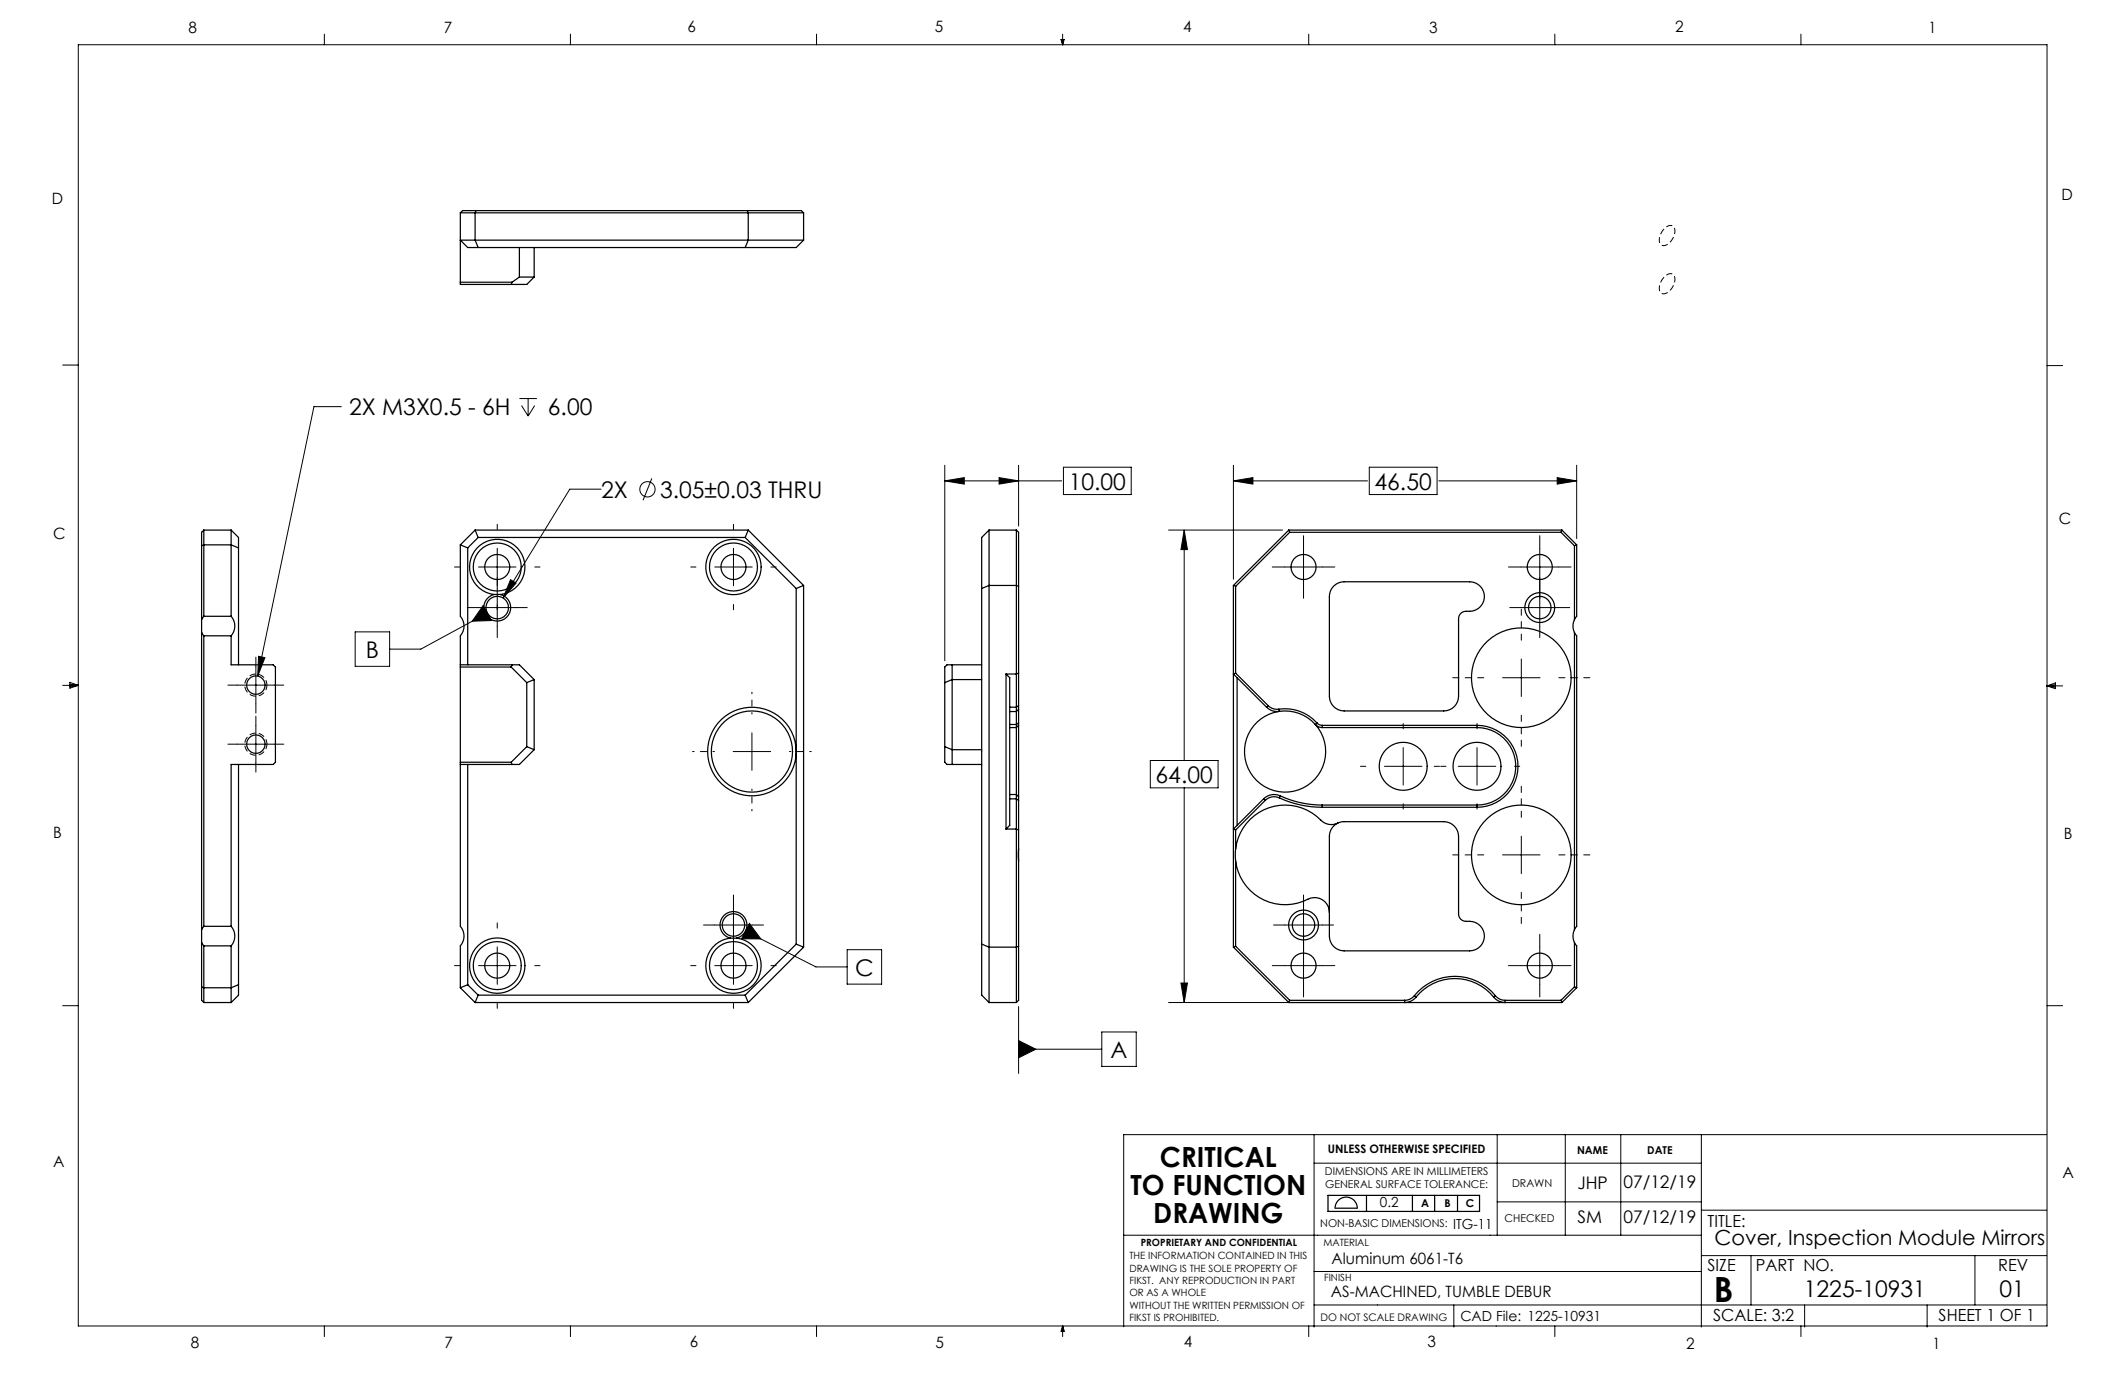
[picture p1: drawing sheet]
<svg xmlns="http://www.w3.org/2000/svg" width="432mm" height="279mm" viewBox="0 0 432 279" stroke-linecap="round" stroke-linejoin="round" font-family="sans-serif">
<g fill="none" stroke="#000" stroke-width=".25">
<path d="M93.5 43.2v14.6h13.5l1.5-1.5M93.5 48.8h69.8l-1.5 1.5h-66.8zM93.5 43.2h69.8M93.5 43.2l.5-.4h68.8l.5 .4M93.5 57.3h10.6M96.7 42.8l-.2 .4v5.6l.7 1.5M104.1 57.3l-.2 .5M105.5 50.3v6M105.5 56.3l-1.4 1M105.5 56.3h3M108.5 50.3v6M151.9 42.8l.1 .4v5.6l-.6 1.5"/>
<path d="M163.3 43.2v5.6M41 110.9l.4-.2h5.6l1.5 .6M41.4 107.7h5.6M41.4 107.7v17.5M41.4 107.7l-.4 .5v17.7M47 107.7v17.5M47 107.7l1.5 1.5v25.9M93.5 110.7v14.5a3 3 0 0 1 0 4v59a3 3 0 0 1 0 4v8.5M93.5 110.7l1.5 .6M95 111.3v23.8M96.5 107.7h55.5M96.5 107.7l.7 1.5"/>
<path d="M96.5 107.7l-3 3M97.2 109.2h54.2M97.2 109.2l-2.2 2.1M151.4 109.2l10.4 10.4M152 107.7l11.3 11.3M152 107.7l-.6 1.5M161.8 119.6v72.2M163.3 119v73.5M163.3 119l-1.5 .6M201 107.7h5.5M201 107.7v96M201 107.7l-1.5 1.5v93l1.5 1.5"/>
<path d="M206.5 107.7v36M206.5 107.7l.5 .5v35.2M207 119.2l-.5-.2h-5.5l-1.5 .6M250.6 119l.5 .2M250.6 119v73.5M251.1 119.2v17.6M261.9 107.7h55.5M261.9 107.7l.2 .5M261.9 107.7l-11.3 11.3M262.1 108.2l-11 11M262.1 108.2h55.1M271 119.1a3 3 0 0 1 2.1-.9h25.5a3 3 0 0 1 3 3.4 3 3 0 0 1-3.7 2.6 1.5 1.5 0 0 0-1.5 1.5v15.8a3 3 0 0 1-3 3h-20.3a3 3 0 0 1-3-3v-20.3a3 3 0 0 1 .9-2.1z"/>
<path d="M317.2 108.2l2.7 2.7M317.4 107.7l-.2 .5M317.4 107.7l3 3M319.9 110.9v15M320.4 110.7v14.5l-.5 .7M320.4 110.7l-.5 .2M41 128.5l.4 .7M41 125.9v2.6M41 128.5v60.4M41.4 125.2l-.4 .7M41.4 129.2v59M41.4 129.2h5.6"/>
<path d="M41.4 125.2h5.6M47 125.2a3 3 0 0 1 0 4M47 129.2v5.9h8.5l.5 .4v19.4l-.5 .4h-8.5v32.9M93.5 135.5h10.4M93.5 135.1h12l3 3M100.4 120.8h1.3M100.4 120.8a5.6 5.6 0 0 1-4.1-8.6 5.6 5.6 0 0 1 9.5 0 5.6 5.6 0 0 1-4.1 8.6M100.4 120.8a2.74 2.74 0 0 0-1.6 4.2 2.74 2.74 0 0 0 4.5 0 2.74 2.74 0 0 0-1.6-4.2M103.9 135.5l3.1 3.2M104.1 135.1l-.2 .4M107 138.7v13M108.5 138.1l-1.5 .6"/>
<path d="M108.5 138.1v14.2M193.5 135.1v20.2M199.5 135.1h-7.1l-.4 .4v19.4l.4 .4h7.1M199.5 138.1h-6l-1.5 .6M204.4 137l.8 .7v30l-.8 .8M204.4 137v31.5M207 136.8l-.5 .2h-2.1M251.1 136.8l6.6 6.6M251.1 136.8l-.5 .2 6.8 6.7M251.4 137.7v30M319.9 128.5l.5 .7v59l-.5 .7M319.9 125.9a3 3 0 0 0 0 2.6"/>
<path d="M319.9 128.5v60.4M48.5 155.3v46.9l-1.5 1.5M93.5 154.9h10.4M95 155.3v44.8M103.9 154.9l.2 .4M107 151.7l1.5 .6M107 151.7l-3.1 3.2M108.5 152.3l-3 3h-12M192 151.7l1.5 .6h6M205.2 144.6h1.3M205.2 143.7h1.3M205.2 147.2h1.3"/>
<path d="M205.2 147.8h1.3M206.5 144.6v2.6M206.5 143.7v.9M206.5 147.2v.6M206.5 147.8v13.6M207 143.4v.7M207 144.1v2.8M207 146.9v.5M207 147.4v14.5M207 144.1l-.5 .5M207 143.4l-.5 .3M207 146.9l-.5 .3"/>
<path d="M207 147.4l-.5 .4M257.4 143.7a3 3 0 0 0 2.5 .9M257.7 143.4a2.55 2.55 0 0 0 2.2 .7M257.7 143.4l-.3 .3M259.9 144.1a8.7 8.7 0 0 1 7.7 2.8M259.9 144.1v.5M259.9 144.6a8.3 8.3 0 0 1 7.4 2.6M259.9 144.6a8.3 8.3 0 0 0-6.5 10.9 8.3 8.3 0 0 0 11.9 4.3 8.3 8.3 0 0 0 2-12.6M267.3 147.2a1.87 1.87 0 0 0 1.4 .6M267.6 146.9l.5 .4 .6 .1M267.6 146.9l-.3 .3M268.7 147.8h31.4"/>
<path d="M268.7 147.4h31.4M268.7 147.4v.4M300.1 147.4a8.3 8.3 0 0 1 8.4 8.3 8.3 8.3 0 0 1-8.4 8.3M300.1 147.8a7.9 7.9 0 0 1 7.9 7.9 7.9 7.9 0 0 1-7.9 7.9M300.1 147.4v.4M204.4 168.5h2.1l.5 .2M205.2 161.4h1.3M205.2 162.3h1.3M206.5 161.4v.9M206.5 161.4l.5 .5M206.5 162.3v41.4M206.5 162.3l.5 .3"/>
<path d="M207 172.5v2.4M207 161.9v.7M207 162.6v40.7l-.5 .4M251.1 174.9a10.2 10.2 0 0 0 15.2 7.6 3 3 0 0 1 3.8 2.9M251.1 172.5v2.4M251.1 168.7v3.8M251.1 174.9v17.4M256.8 162.3l.3 .3M256.8 162.3l-6.2 6.2 .5 .2M257.1 162.6l-6 6.1M260 162.1a2.55 2.55 0 0 0-2.9 .5M260 162.1a20.9 20.9 0 0 0 8.7 1.9"/>
<path d="M260.1 161.7a20.4 20.4 0 0 0 8.6 1.9M260.1 161.7a3 3 0 0 0-3.3 .6M260.1 161.7l-.1 .4M268.7 164h31.4M268.7 163.6v.4M268.7 163.6h31.4M271.1 167.7l.9-.5 1-.2h20.4a3 3 0 0 1 3 3v15.7a1.67 1.67 0 0 0 2.2 1.5 3 3 0 0 1 3 3 3 3 0 0 1-3 3h-25.5a3 3 0 0 1-3-3v-20.2l.3-1.3zM271.8 167.3a3 3 0 0 1-3.4-.7 10.1 10.1 0 0 0-10.5-2.5 10.1 10.1 0 0 0-6.8 8.4M300.1 163.6v.4M41 191.5l.4 .7M41 188.9v2.6M41 191.5v11.8l.4 .4"/>
<path d="M41.4 188.2l-.4 .7M41.4 188.2h5.6M41.4 192.2v11.5M41.4 192.2h5.6M47 188.2a3 3 0 0 1 0 4M47 192.2v11.5M148.4 190.6h1.3M148.4 190.6a5.6 5.6 0 0 0-4.1 8.6 5.6 5.6 0 0 0 9.5 0 5.6 5.6 0 0 0-4.1-8.6M148.4 190.6a2.74 2.74 0 0 1-1.6-4.2 2.74 2.74 0 0 1 4.5 0 2.74 2.74 0 0 1-1.6 4.2M161.8 191.8l1.5 .7M161.8 191.8l-10.4 10.4M163.3 192.5l-11.3 11.2"/>
<path d="M199.5 191.8l1.5 .7h5.5l.5-.2M250.6 192.5l11.3 11.2M251.1 192.3l11 11M251.1 192.3l-.5 .2M319.9 191.5l.5 .7v8.5M319.9 188.9a3 3 0 0 0 0 2.6M319.9 191.5v9M41.4 203.7h5.6M48.5 200.1l-1.5 .6h-5.6l-.4-.2M93.5 200.7l3 3M95 200.1l-1.5 .6M95 200.1l2.2 2.1"/>
<path d="M96.5 203.7h55.5M97.2 202.2l-.7 1.5M97.2 202.2h54.2M151.4 202.2l.6 1.5M201 203.7h5.5M261.9 203.7h55.5M262.1 203.3h23.3M262.1 203.3l-.2 .4M287.4 202.3a10.6 10.6 0 0 1 16.5 0M287.4 202.3a2.55 2.55 0 0 1-2 1M287.4 202.3l.4 .3M287.8 202.6a10.1 10.1 0 0 1 15.7 0"/>
<path d="M287.8 202.6a3 3 0 0 1-2.4 1.1v-.4M303.5 202.6a3 3 0 0 0 2.3 1.1v-.4M303.9 202.3a2.55 2.55 0 0 0 1.9 1M303.9 202.3l-.4 .3M305.8 203.3h11.4M317.2 203.3l.2 .4M319.9 200.5l.5 .2M319.9 200.5l-2.7 2.8M320.4 200.7l-3 3M269.9 242.9h30.7v3.3h-30.7zM271.9 244a2.26 2.26 0 0 1 2.5-.6 2.26 2.26 0 0 1 1.4 2.1h-4.5a2.26 2.26 0 0 1 .6-1.5zM277.7 242.9v3.3"/>
<path d="M287 242.9v3.3M291.5 242.9v3.3M296.2 242.9v3.3"/>
<circle cx="101" cy="115.2" r="2.55"/>
<circle cx="101" cy="115.2" r="4.9"/>
<circle cx="149" cy="115.2" r="2.55"/>
<circle cx="149" cy="115.2" r="4.9"/>
<circle cx="149" cy="115.2" r="5.6"/>
<circle cx="264.9" cy="115.2" r="2.55"/>
<circle cx="312.9" cy="115.2" r="2.55"/>
<circle cx="52" cy="139.2" r="1.87"/>
<circle cx="101" cy="123.5" r="2.29"/>
<circle cx="309.1" cy="137.7" r="10.1"/>
<circle cx="312.9" cy="123.5" r="2.29"/>
<circle cx="312.9" cy="123.5" r="3"/>
<circle cx="52" cy="151.2" r="1.87"/>
<circle cx="152.8" cy="152.7" r="9"/>
<circle cx="152.8" cy="152.7" r="8.3"/>
<circle cx="285.1" cy="155.7" r="4.9"/>
<circle cx="300.1" cy="155.7" r="4.9"/>
<circle cx="309.1" cy="173.7" r="10.1"/>
<circle cx="101" cy="196.2" r="2.55"/>
<circle cx="101" cy="196.2" r="5.6"/>
<circle cx="101" cy="196.2" r="4.9"/>
<circle cx="149" cy="196.2" r="2.55"/>
<circle cx="149" cy="188" r="2.29"/>
<circle cx="149" cy="196.2" r="4.9"/>
<circle cx="264.9" cy="188" r="3"/>
<circle cx="264.9" cy="188" r="2.29"/>
<circle cx="264.9" cy="196.2" r="2.55"/>
<circle cx="312.9" cy="196.2" r="2.55"/>
</g>
<g fill="none" stroke="#000" stroke-width=".2">
<path d="M15.9 9.1h400.1v260.3h-400.1zM65.9 6.9v2.2M115.9 6.9v2.2M165.9 6.9v2.2M215.6 8h.6l-.3 1.1zM215.7 8l.2 1.1M215.9 6.9v2.2M216 8l-.1 1.1M265.9 6.9v2.2M315.9 6.9v2.2M365.9 6.9v2.2M12.7 74.2h3.2"/>
<path d="M416 74.3h3.1M69.3 82.6h-5.5l-11.4 54.8M105.5 81h3.6M106 82.4l1.3 2.1M107.3 81v3.5M108.6 82.4l-1.3 2.1M122.1 99.4h-6.3l-13.6 22.1M132.5 97.2l-1.8 4.4M192 97.7l3.9-.6v1.3zM192 94.5v39.8M192 97.7h23.7M203 97.1l4 .6-4 .7z"/>
<path d="M207 94.5v12.4M216.1 94.9h13.8v5.6h-13.8zM250.6 97.7l4-.6v1.3zM250.6 97.7h27.3M250.6 94.5v23.2M278.2 94.9h13.8v5.6h-13.8zM292.4 97.7h28M316.4 97.1l4 .6-4 .7zM320.4 94.5v14.9M97.2 115.2h7.7M101 111.4v7.6M101 119.7v7.6"/>
<path d="M103.7 117.8l1.2 .7-2.7 3zM145.2 115.2h7.7M149 111.4v7.6M237.5 107.7h23.1M240.6 107.7l.7 4h-1.3zM240.6 107.7v46.8M261.1 115.2h7.6M264.9 111.4v7.6M309.1 115.2h7.6M312.9 111.4v7.6M312.9 119.7v7.6M12.7 139.3h3.2"/>
<path d="M14.2 139l1.7 .3M14.2 138.7l1.7 .6-1.7 .5zM15.9 139.3l-1.7 .2M48.2 139.2h7.6M52 135.4v7.6M52.5 133.4l1.3 .2-1.4 3.8zM72.2 128.4h7v7h-7zM97.2 123.5h7.7M98.2 123l1.7 3.1-3.9 .1zM99 124.6l-13.5 7.3h-6.3M305.3 137.7h7.6M309.1 123.5h7.6"/>
<path d="M309.1 133.9v7.6M416 139.4h3.1M416 139.4l1.7-.6v1.1zM416 139.4l1.7 .2M417.7 139.1l-1.7 .3M48.2 151.2h7.6M52 147.4v7.6M149 152.7h7.6M152.8 148.9v7.6M233.7 154.5h13.8v5.6h-13.8zM281.3 155.7h7.6M285.1 151.9v7.6"/>
<path d="M296.3 155.7h7.6M300.1 151.9v7.6M240.6 160.1v43.6M305.3 173.7h7.6M309.1 169.9v7.6M97.2 196.2h7.7M101 192.4v7.6M145.2 196.2h7.7M145.2 188h7.7M149 184.2v7.6M149 192.4v7.6M151.5 189.2l14.3 7.3h6.3"/>
<path d="M152.3 187.6l2.3 3.2h-3.9zM172.1 193h7v7h-7zM240 199.8h1.3l-.7 3.9zM261.1 196.2h7.6M261.1 188h7.6M264.9 184.2v7.6M264.9 192.4v7.6M309.1 196.2h7.6M312.9 192.4v7.6M12.7 204.4h3.2M207 211.4l3.5 1.8-3.5 1.7zM207 213.2h16.9"/>
<path d="M207 204.5v13.6M223.9 209.7h7v7h-7zM237.5 203.7h46.7M416 204.4h3.1M267 230.6v39.1M267 236.4h78.7M304.2 230.6v20.4M318.1 230.6v20.4M329.3 230.6v20.4M345.7 230.6v39.1M415.8 230.6h-187.5v39M228.3 251h117.5"/>
<path d="M267 258.4h78.7M304.2 244.2h41.5M345.7 255.1h70.1M345.7 245.9h70.1M355.8 255.1v10.1M401.3 255.1v10.1M65.9 269.4v2.2M115.9 269.4v2.2M165.9 269.4v2.2M215.9 269.4v2.2M215.9 269.4l.4 1.1h-.7zM215.9 269.4l.2 1.1"/>
<path d="M215.9 269.4l-.1 1.1M265.9 269.4v2.2M267 265.2h148.8M295.4 265.2v4.5M304 269.4v.1M315.9 269.4v2.2M365.9 269.4v2.2M366.7 265.2v4.5M391.6 265.2v4.5"/>
<circle cx="131.6" cy="99.4" r="1.56"/>
</g>
<path d="M337.2 58.6a1.02 1.02 0 0 0 .6 1.1 1.02 1.02 0 0 0 1.2-.4 2.95 2.95 0 0 0 1.1-3.4 1.44 1.44 0 0 0-2.1 .6l-.7 1.1-.1 1M337.2 48.8a1.02 1.02 0 0 0 .6 1.1 1.02 1.02 0 0 0 1.2-.4 2.95 2.95 0 0 0 1.1-3.4 1.44 1.44 0 0 0-2.1 .6l-.7 1.1-.1 1" fill="none" stroke="#000" stroke-width=".2" stroke-dasharray="1.3 .6" stroke-dashoffset=".7" stroke-linecap="butt"/>
<path d="M54.2 139.2a2.25 2.25 0 0 1-3.3 2 2.25 2.25 0 0 1-.2-3.9 2.25 2.25 0 0 1 3.5 1.7v.2M54.2 151.2a2.25 2.25 0 0 1-3.3 2 2.25 2.25 0 0 1-.2-3.9 2.25 2.25 0 0 1 3.5 1.7v.2" fill="none" stroke="#000" stroke-width=".2" stroke-dasharray="1.3 .6" stroke-dashoffset=".2" stroke-linecap="butt"/>
<path d="M145.2 152.7h-4.5M152.8 145.1v-4.4M160.4 152.7h4.5M152.8 160.3v4.5" fill="none" stroke="#000" stroke-width=".2" stroke-dasharray="15.2 1.3 1.3 1.3" stroke-dashoffset="14.9"/>
<g fill="none" stroke="#000" stroke-width=".2" stroke-dasharray="15.2 1.3 1.3 1.3">
<path d="M93.4 115.2h-1M101 107.6v-1.1M101 119.7v-2.3M108.7 115.2h1M141.4 115.2h-1M149 107.6v-1.1M156.7 115.2h1M261.1 115.2h-2.6M264.9 111.4v-2.5M264.9 119v2.6M268.7 115.2h2.5M309.1 115.2h-2.6"/>
<path d="M312.9 111.4v-2.5M312.9 119v2.6M312.9 119.7v-2.3M316.7 115.2h2.5M48.2 139.2h-1.9M52 135.4v-1.9M55.8 139.2h1.9M97.2 123.5h-2.3M101 122.8v1.1M101 127.3v2.3M104.9 123.5h2.2M149 122.8v1.1"/>
<path d="M309.1 123.5h-2.3M312.9 127.3v2.3M316.7 123.5h2.3M48.2 151.2h-1.9M52 147.4v-1.9M52 155v1.9M52 143v1.9M55.8 151.2h1.9M277.5 155.7h-1.1M285.1 148.1v-1.1M292.5 155.7h-1.1M292.7 155.7h1.1"/>
<path d="M300.1 148.1v-1.1M307.7 155.7h1.1M285.1 163.3v1.1M300.1 163.3v1.1M93.4 196.2h-1M101 188.6v-1.1M108.7 196.2h1M141.4 196.2h-1M145.2 188h-2.3M149 188.6v-1.1M149 184.2v-2.3M149 191.8v2.3"/>
<path d="M152.9 188h2.2M156.7 196.2h1M261.1 196.2h-2.6M261.1 188h-2.3M264.9 192.4v-2.5M264.9 184.2v-2.3M264.9 191.8v2.3M268.7 196.2h2.5M268.7 188h2.3M309.1 196.2h-2.6M312.9 192.4v-2.5M316.7 196.2h2.5"/>
<path d="M101 203.8v1.1M149 203.8v1.1M264.9 200v2.6M312.9 200v2.6"/>
</g>
<path d="M301.5 137.7h-6.3M309.1 130.1v-6.3M316.7 137.7h6.4M309.1 145.3v6.3M301.5 173.7h-6.3M309.1 166.1v-6.3M316.7 173.7h6.4M309.1 181.3v6.3" fill="none" stroke="#000" stroke-width=".2" stroke-dasharray="15.2 1.3 1.3 1.3" stroke-dashoffset="14"/>
<g fill="#000">
<path d="M98.2 123l1.7 3.1-3.9 .1zM152.3 187.6l2.3 3.2h-3.9zM207 211.4l3.5 1.8-3.5 1.7z"/>
<path d="M103.7 117.8l-1.5 3.7 2.7-3zM192 97.7l3.9-.6v1.3zM203 97.1l4 .6-4 .7zM52.5 133.4l-.1 4 1.4-3.8zM240 199.8h1.3l-.7 3.9zM240.6 107.7l.7 4h-1.3zM250.6 97.7l4-.6v1.3zM316.4 97.1l4 .6-4 .7z"/>
</g>
<text font-size="7.1" x="348.2" y="264.6">B</text>
<g font-size="5.6">
<text x="235.7" y="237.2">CRITICAL</text>
<text x="229.7" y="242.8">TO FUNCTION</text>
<text x="234.3" y="248.5">DRAWING</text>
</g>
<g font-size="4.7">
<text x="70.9" y="84.4">2X M3X0.5 - 6H</text>
<text x="111.3" y="84.4">6.00</text>
<text x="122.1" y="101.1">2X</text>
<text x="134.1" y="101.1">3.05±0.03 THRU</text>
<text x="217.2" y="99.5">10.00</text>
<text x="279.3" y="99.5">46.50</text>
<text x="74.3" y="133.7">B</text>
<text x="234.8" y="159.1">64.00</text>
<text x="173.8" y="198.2">C</text>
<text x="225.7" y="215">A</text>
<text x="366.5" y="263.5">1225-10931</text>
<text x="406.3" y="263.5">01</text>
</g>
<text font-size="4.2" x="348.4" y="253">Cover, Inspection Module Mirrors</text>
<g font-size="3.5">
<text x="320.5" y="241.6">JHP</text>
<text x="329.9" y="241.5">07/12/19</text>
<text x="320.5" y="248.6">SM</text>
<text x="329.9" y="248.5">07/12/19</text>
</g>
<g font-size="3.4">
<text x="347" y="249.4">TITLE:</text>
<text x="347" y="258.2">SIZE</text>
<text x="356.8" y="258.2">PART NO.</text>
<text x="406" y="258.2">REV</text>
<text x="348.1" y="268.5">SCALE: 3:2</text>
<text x="393.9" y="268.5">SHEET 1 OF 1</text>
</g>
<g font-size="3.2">
<text x="38.3" y="6.7">8</text>
<text x="90.2" y="6.7">7</text>
<text x="139.7" y="6.5">6</text>
<text x="190" y="6.5">5</text>
<text x="240.4" y="6.6">4</text>
<text x="290.4" y="6.7">3</text>
<text x="340.4" y="6.5">2</text>
<text x="391.9" y="6.7">1</text>
<text x="10.6" y="41.4">D</text>
<text x="418.9" y="40.7">D</text>
<text x="418.4" y="106.4">C</text>
<text x="10.8" y="109.5">C</text>
<text x="10.8" y="170.2">B</text>
<text x="419.4" y="170.6">B</text>
<text x="10.8" y="237.2">A</text>
<text x="419.1" y="239.3">A</text>
<text x="270.6" y="256.8">Aluminum 6061-T6</text>
<text x="270.4" y="263.5">AS-MACHINED, TUMBLE DEBUR</text>
<text x="38.8" y="273.8">8</text>
<text x="90.4" y="273.8">7</text>
<text x="140.2" y="273.8">6</text>
<text x="190.1" y="273.9">5</text>
<text x="240.5" y="273.8">4</text>
<text x="290" y="273.8">3</text>
<text x="342.6" y="274.1">2</text>
<text x="392.7" y="274.1">1</text>
</g>
<g font-size="2.8">
<text x="280.4" y="245.3">0.2</text>
<text x="295.3" y="249.6">ITG-11</text>
<text x="296.7" y="268.5">CAD File: 1225-10931</text>
</g>
<text font-size="2.4" x="269.8" y="234.2">UNLESS OTHERWISE SPECIFIED</text>
<g font-size="2.2">
<text x="269.2" y="238.8">DIMENSIONS ARE IN MILLIMETERS</text>
<text x="320.4" y="234.5">NAME</text>
<text x="334.7" y="234.5">DATE</text>
<text x="269.3" y="241.4">GENERAL SURFACE TOLERANCE:</text>
<text x="288.8" y="245.3">A</text>
<text x="293.5" y="245.3">B</text>
<text x="297.8" y="245.3">C</text>
<text x="307.2" y="241.2">DRAWN</text>
<text x="268.3" y="249.4">NON-BASIC DIMENSIONS:</text>
<text x="305.7" y="248.3">CHECKED</text>
</g>
<text font-size="2.1" x="268.3" y="268.5">DO NOT SCALE DRAWING</text>
<g font-size="2">
<text x="229.5" y="255.9">THE INFORMATION CONTAINED IN THIS</text>
<text x="231.8" y="253.1">PROPRIETARY AND CONFIDENTIAL</text>
<text x="268.9" y="253.1">MATERIAL</text>
<text x="229.5" y="258.4">DRAWING IS THE SOLE PROPERTY OF</text>
<text x="229.5" y="260.9">FIKST. ANY REPRODUCTION IN PART</text>
<text x="229.5" y="263.4">OR AS A WHOLE</text>
<text x="269.1" y="260.3">FINISH</text>
<text x="229.5" y="266">WITHOUT THE WRITTEN PERMISSION OF</text>
<text x="229.5" y="268.5">FIKST IS PROHIBITED.</text>
</g>
</svg>
